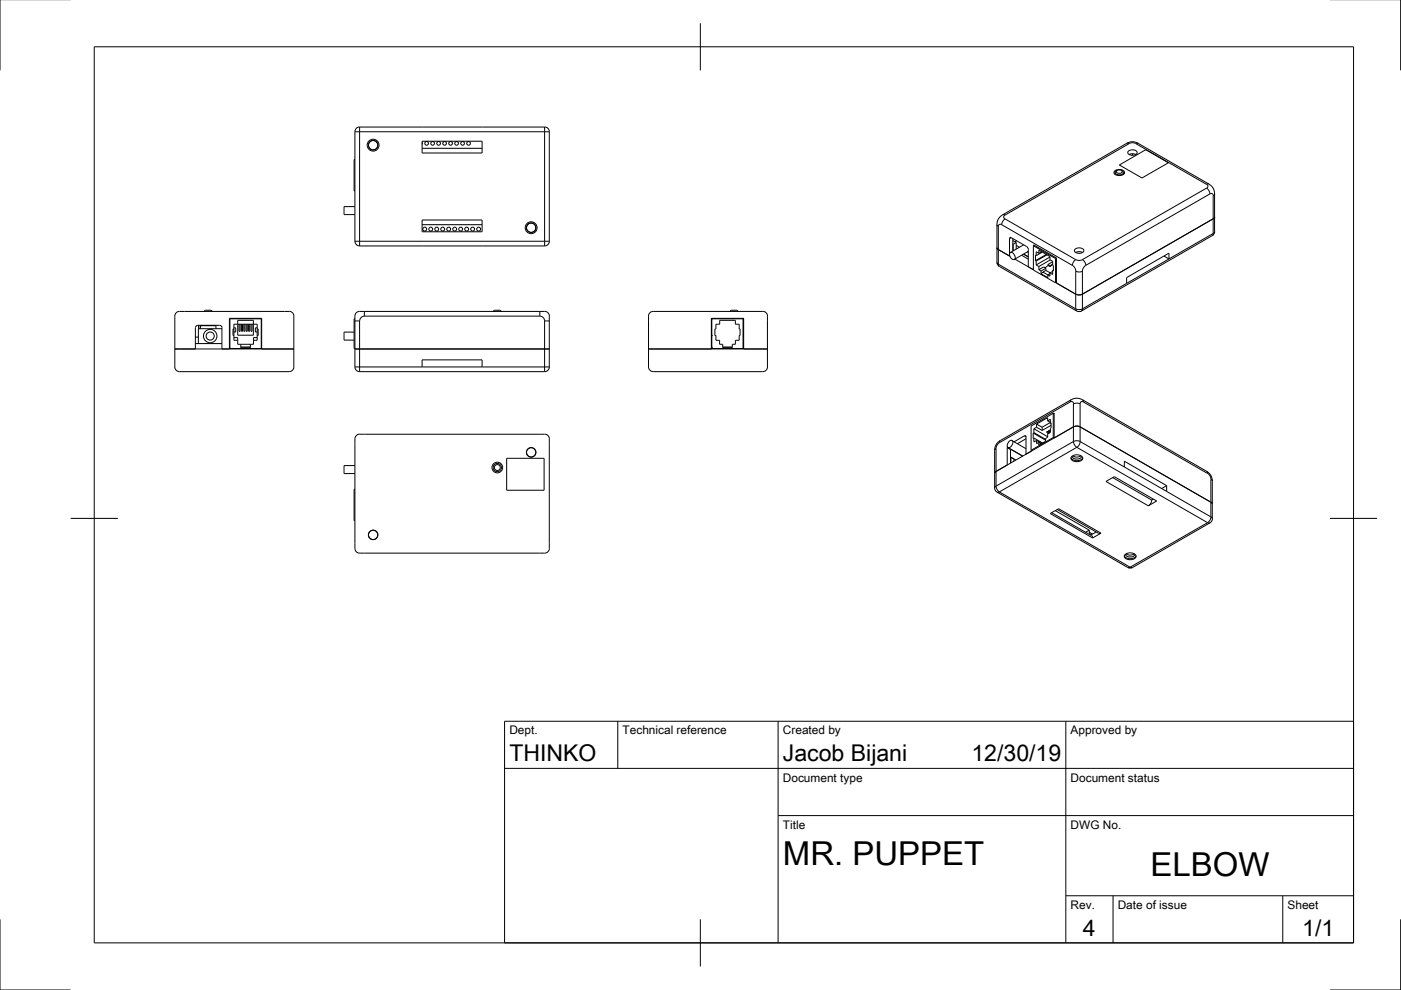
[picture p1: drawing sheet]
<svg xmlns="http://www.w3.org/2000/svg" width="297mm" height="210mm" viewBox="0 0 297 210" stroke-linecap="round" stroke-linejoin="round" font-family="sans-serif">
<!-- layer: Visible -->
<g fill="none" stroke="#000" stroke-width=".21">
<path d="M75.2 33.8h-.1v6.7h.1M76.2 26.9h39.3M76.3 26.9a1.01 1.01 0 0 0-1.1 1v23.2a1.01 1.01 0 0 0 1.1 1M89.5 32.4v-2.5h12.7v2.5M89.5 31.4h12.7M89.5 30.2v.4M115.5 26.9a1.01 1.01 0 0 1 1 1M116.5 27.9v23.3M236.3 36.3a1.42 1.42 0 0 1 2.1 .3 1.32 1.32 0 0 1-2.2 0zM236.4 36.6v.4M236.9 36.1l-.5 .5a1.03 1.03 0 0 0 1.8 0l-.5-.5M236.9 36.1a.68 .68 0 0 1 1 .4 .68 .68 0 0 1-.6 .3 .68 .68 0 0 1-.6-.5z"/>
<path d="M237.3 35l5.6-3.3 4.8 2.8-5.6 3.2zM238.2 36.6v.4M239.2 32.1a1.25 1.25 0 0 1 1.9 .2 1.16 1.16 0 0 1-2 0zM239.4 32.8a1.57 1.57 0 0 1 1.4 0M240.1 32.6v.3M75.2 43.8h-2.3v1.7h2.3M76.2 52.1h39.3M89.5 46.6v2.5h12.7v-2.5M89.5 47.6h12.7M116.5 51.1a1.01 1.01 0 0 1-1 1M211.4 52.5l.3 .4M211.7 52.9l2.4 1.4"/>
<path d="M211.7 52.9l2.3 1.4M214 50.6v3.2M214 54.1v.2M214.1 54.3h-.1M214.2 53.5a.99 .99 0 0 1 .9 1.5 .99 .99 0 0 1-.9-1.5zM214.4 50.4l3.3 1.9 .3 .6M214.4 50.4l-.2-.1-.1 .3M214.7 51l.8 .4M214.7 51.7l.1 .1M214.7 50.6v2.6M214.8 51.8v1.4M215.5 51.4v1.4"/>
<path d="M215.5 51.4l-.7 .4M215.5 52l.6 .4M215.5 51l-.3 .3M216.6 54.1l1.4 .8M217 53.9l1 .6M217 51.9l-2.8 1.6M217.8 53.4l.2 .1M218 52.9v3.7l1.1 .6-3.9-2.3M218 53.3l-2.9 1.7M219.3 52l-.2 .1 4.7 2.7M219.5 55.3h.2M219.7 54.2l-.2-.1v1.2"/>
<path d="M219.7 55.3v.9M219.7 56.2l.6 .3M220.3 53.7v-.7l2.3 1.4v.7l.6 .3 .1 2h-.1M220.3 53.7l-.6-.3v.8M220.3 56.5v.7M220.3 57.2l.4 .3M220.7 58.1l1.5 .8v-.6M220.7 57.5v.6M220.9 53.4l-.6 .3M221 53.5l-1.3 .7M221.1 57.7l1.1 .6M221.1 57.7l-.4 .4"/>
<path d="M221.7 56.9l-.4-.3-1 .6M221.7 56.9l-1 .6M221.7 56.9v.4M221.7 57.3l1 .5M221.7 57.3l-.6 .4M221.8 53.9l-2.3 1.4M222 54l-2.3 1.3M222.2 56.3l-.6 .5M222.2 56.1v.2M222.2 56.1l.5 .2M222.2 56.3l.5 .2M222.6 57.9v.7l-.4-.3"/>
<path d="M222.6 54.5l-2.9 1.7M222.6 58l-.4 .3M222.7 56.3v.2M222.7 55.1l-2.4 1.4M223.2 57.4v.8l-.6-.3M223.2 57.5l-.6 .4M223.2 55.5l-1 .6M223.2 56l-.5 .3M223.2 56.1l-.5 .4M223.3 57.3l-.1 .1M223.8 54.8v5.2M224 54.7l-4.9-2.8v5.3l4.7 2.8"/>
<path d="M224 54.7v5.3M224 54.7l-.2 .1M224 59.9l-.2 .1M227.9 52.9a1.25 1.25 0 0 1 1.9 .2 1.16 1.16 0 0 1-2 0zM228.1 53.5a1.57 1.57 0 0 1 1.4 0M238.9 58.9l8.9-5.2v1.2l-8.9 5.2zM246.8 54.3l1 .6M257.5 46l-.3 .4-27.7 16a1.57 1.57 0 0 1-1.4 0l-4.3-2.5M257.5 49.1l-.1 .5-.4 .4-27.9 16-.8-.1-16.4-9.4-.5-.6v-8.4l.2-1 .5-.6 26.8-15.5 .9-.3 1.3 .2 15.2 8.7 .6 .5 .4 .7 .2 .8v8.1M37.1 74h25.2M37.1 67v10.8a1.01 1.01 0 0 0 1 1h23.2M38.1 66h23.2"/>
<path d="M38.1 66a1.01 1.01 0 0 0-1 1M41.4 71.5h.7M41.4 72.8h5.7M41.4 69.5v4.5M41.4 69.5l.1-.3 .4-.2h4.9l.3 .5v4.5M42.1 69v.7M42.2 69v.7M42.5 69h3.3M42.5 69v.7M43.3 66l.2-.2h1.3l.2 .2M45.8 69v.7M47.1 69.7h-5v3.1"/>
<path d="M48.6 74v-6.5h6.9v6.5M48.6 71.2h.1M48.6 73.6h.1M48.7 73.9h6.7v-6.3h-6.7l.1 6.4M49 67.5v.1M49.6 69.5h.4v.9h-.4M49.6 69.7h-.2v1.4h.2M49.6 71.6h.8v1.4h3.3v-1.4h.8M50.2 73.9v.1M50.4 73.9v.1M50.4 72.2h-.8v-3.5h4.9v3.5h-.8M50.4 67.9h3.3v3.2h-3.3z"/>
<path d="M50.6 73.9v.1M50.7 68.7v1.5h.2v-1.5M51 73.9v.1M51.1 73v.7h2v-.7M51.1 73.6h2M51.2 68.7v1.5h.2v-1.5M51.2 73.9v.1M51.6 73.9v.1M51.7 68.7v1.5h.2v-1.5M51.9 73.9v.1M52.2 68.7v1.5h.2v-1.5M52.3 73.9v.1"/>
<path d="M52.5 73.9v.1M52.7 68.7v1.5h.2v-1.5M52.9 73.9v.1M53.1 73.9v.1M53.2 68.7v1.5h.2v-1.5M53.5 73.9v.1M53.8 73.9v.1M53.9 73.9v.1M54.5 69.5h-.4v.9h.4M54.5 69.7h.2v1.4h-.2M55.4 73.9v.1M55.4 71.5h.1"/>
<path d="M61.3 66a1.01 1.01 0 0 1 1 1M62.3 67v10.8M62.3 77.8a1.01 1.01 0 0 1-1 1M75.1 70.4h-2.2v1.7h2.2M75.2 74h41.3M75.2 67v10.8a1.01 1.01 0 0 0 1.1 1M75.2 67.6h-.1v6.3h.1M76.2 66h39.3M76.2 78.8h39.3M76.3 66a1.01 1.01 0 0 0-1.1 1M89.5 76.3h12.7v1.5h-12.7zM104.6 66l.2-.2h1.3l.2 .2"/>
<path d="M115.5 66a1.01 1.01 0 0 1 1 1M116.5 67v10.8M116.5 77.8a1.01 1.01 0 0 1-1 1M137.5 74h25.2M137.5 67v10.8a1.01 1.01 0 0 0 1 1h23.2a1.01 1.01 0 0 0 1-1v-10.8M138.5 66h23.2M138.5 66a1.01 1.01 0 0 0-1 1M150.8 73.6h.1M150.8 67.6h.1M150.8 71.2h.1M150.8 74v-6.5h6.9v6.5M152.6 67.9h3.3v.8h.8v1h.2v1.4h-.2v1.1h-.8v.8h-.6v.7h-2.1v-.7h-.6v-.8h-.8v-1.1h-.2v-1.4h.2v-1h.8z"/>
<path d="M153.2 73.6h2.1M154.7 66l.3-.2h1.3l.2 .2M157.6 67.6h-6.7v6.3h6.7M157.6 67.5v6.5M157.6 69.7h.1M157.6 69h.1M161.7 66a1.01 1.01 0 0 1 1 1M75.2 98.7h-2.3v1.7h2.3M76.2 92.1h39.3M76.3 92a1.3 1.3 0 0 0-1.1 1.6v21.9a1.64 1.64 0 0 0 .7 1.7l.4 .1M107.4 97.2h8v6.7h-8zM115.5 92a1.01 1.01 0 0 1 1 1.1"/>
<path d="M116.5 93.1v23.2M211.2 99.9l-.3 .5M213.6 94.9v3.7l-2.4 1.4M213.6 94.7v.2M213.7 94.9l3.2 1.8M213.9 93.6l.7-.2a.99 .99 0 0 1-.9 1.5 .86 .86 0 0 1 .2-1.3zM214.3 95.2l-.1 3M214.3 97l.7 .4v.4M214.3 97h-.1M214.3 97v1.1M214.6 93.4l3 1.7M215 93.7l2.4-1.3 .2 .2-.1 3.7 1.2-.6v-.2"/>
<path d="M216.7 96.6v.2M217.5 93l-1.8 1.1M218.6 95.5l.2 .1M219.1 91.8v1.2l.1-.1M219.1 91.8l2.6 1.5M219.2 91.7l-.1 .1M219.2 90.9v.8M219.2 92.9v.8l.6-.3M219.2 91.7l2.5 1.4M219.2 90.9l2.9 1.7M219.2 92.9l1.8 1M219.8 90.6l-.6 .3"/>
<path d="M219.8 89.9v.7M219.8 93.4v.7l.4-.3M219.8 90.6l1.2 .7M219.8 89.9l1.2 .7M219.8 93.4l1.1 .6M220.2 93.8l.5 .3M221 90.6v.7M222 91.5l.5 .3M222 91.5l-.1 .1 .3 .4M222 91.5l.4 .4M222.1 89.2v-.6l-2.3 1.3M222.1 89.2l.6-.3v.8"/>
<path d="M222.1 89.2l.6 .3M222.4 91.3l.3 .1M222.4 91.3l-.2 .1 .4 .4M222.4 91.3l.3 .3M222.7 91.4v.1M222.7 89.7l.1-.1-.1 2.1-.6 .3v.7l-.4 .3v.6l-1.5 .8v-.6M222.7 91.1v.2M222.7 89.6l-1.7 1M222.7 89.7l.1 .1M222.8 90.2l-1.8 1.1M223.3 87.6v5.2M223.3 87.6l-4.7 2.7v5.2"/>
<path d="M223.3 87.6l.2 .1M223.3 92.8l.2 .1M223.3 92.8l-4.7 2.7M223.4 87.6h.1v5.3M227.1 97.1a1.55 1.55 0 0 0 2.5 0M227.1 96.9a1.54 1.54 0 0 1 2.5 .3 1.45 1.45 0 0 1-2.5 0zM227.3 96.7a1.14 1.14 0 0 0 2 0M227.5 96.6l.8 .3 .9-.3M227.6 90.5l-16.4 9.5M227.6 90.5l-4.1 2.4M227.6 90.5a1.57 1.57 0 0 1 1.4 0M229 90.5l27.8 16 .2 .4"/>
<path d="M238.4 97.8l9 5.2v1.2l-9-5.2zM75.2 103.7h-.1v6.7h.1M76.2 117.3h39.3M116.5 116.3a1.01 1.01 0 0 1-1 1M211.4 104.3l-.4-.3-.1-.5v-8.2l.2-.8 .4-.6 .6-.5 15-8.6 1.4-.4 1 .4 26.8 15.4 .5 .6 .2 1.1v8.1M211.4 104.3l28 16.1 .7-.1 16.4-9.4M223 108.7l8.5 4.9 .2 .4M223.7 108.3l7.2 4.1M224.2 108l8.7 5.1M224.5 107.9l-1.8 1 8.9 5.2 1.8-1.1M230.9 112.8l.3 .5 .5-.1M230.9 112.4v.4"/>
<path d="M230.9 112.4l-.7 .5M232.4 112.8l-.8 .4M233.4 113l-.5 .1M234.5 102.1l1.8-1 8.9 5.1-1.7 1.1a1.57 1.57 0 0 0 .7-1.3M235.9 101.3l8.3 4.7M238.4 117.8a1.55 1.55 0 0 0 2.5 0M238.5 117.7a1.54 1.54 0 0 1 2.4 .2 1.45 1.45 0 0 1-2.5 0zM238.6 117.5a1.14 1.14 0 0 0 2 0M238.8 117.4l.8 .3 .9-.3M244.5 105.8l-.3 .2M247.4 103l-1.1 .6M257 110l-.1 .5-.4 .4"/>
<circle cx="79.1" cy="30.8" r="1.01"/>
<circle cx="79.1" cy="30.8" r="1.26"/>
<circle cx="90.5" cy="30.4" r=".39"/>
<circle cx="91.7" cy="30.4" r=".39"/>
<circle cx="93" cy="30.4" r=".39"/>
<circle cx="94.3" cy="30.4" r=".39"/>
<circle cx="95.5" cy="30.4" r=".39"/>
<circle cx="96.8" cy="30.4" r=".39"/>
<circle cx="98.1" cy="30.4" r=".39"/>
<circle cx="99.3" cy="30.4" r=".39"/>
<circle cx="90.1" cy="48.6" r=".41"/>
<circle cx="91.3" cy="48.6" r=".41"/>
<circle cx="92.6" cy="48.6" r=".41"/>
<circle cx="93.9" cy="48.6" r=".41"/>
<circle cx="95.1" cy="48.6" r=".41"/>
<circle cx="96.4" cy="48.6" r=".41"/>
<circle cx="97.7" cy="48.6" r=".41"/>
<circle cx="98.9" cy="48.6" r=".41"/>
<circle cx="100.2" cy="48.6" r=".41"/>
<circle cx="101.5" cy="48.6" r=".41"/>
<circle cx="112.6" cy="48.3" r="1.01"/>
<circle cx="112.6" cy="48.3" r=".98"/>
<circle cx="112.6" cy="48.3" r="1.26"/>
<circle cx="44.6" cy="71.3" r=".86"/>
<circle cx="44.6" cy="71.3" r="1.43"/>
<circle cx="105.4" cy="99.1" r="1.13"/>
<circle cx="105.4" cy="99.1" r=".62"/>
<circle cx="105.4" cy="99.1" r=".88"/>
<circle cx="112.6" cy="95.9" r="1.01"/>
<circle cx="112.6" cy="95.9" r=".98"/>
<circle cx="79.1" cy="113.4" r=".98"/>
</g>
<!-- layer: Visible Narrow -->
<g fill="none" stroke="#000" stroke-width=".21">
<path d="M75.2 27.9h1M76.2 26.9v1M76.2 27.9v23.3M76.2 27.9h39.3M89.5 32.4h12.7M115.5 26.9v1M115.5 27.9h1M115.5 27.9v23.3M238.9 30.4h.5M239.4 30.5l-26.3 15.1M240.8 30.5l15 8.6M241.3 30.4h-.5a1.57 1.57 0 0 0-1.4 0"/>
<path d="M255.8 39.9a1.57 1.57 0 0 1 .7 1.2M255.8 39.1l.3 .4-.3 .4-26.3 15.1a1.57 1.57 0 0 1-1.4 0l-15-8.6-.3-.4 .3-.4M256.3 39l-.5 .1M75.2 51.2h1M76.2 51.2v.9M76.2 51.2h39.3M89.5 46.6h12.7M115.5 51.2v.9M115.5 51.2h1M211.4 55.6l.3 .4M211.4 47.6l.3 .4 .2-.4h.5M211.7 56l.2 .5"/>
<path d="M211.7 56l16.4 9.5M211.7 48.1v7.9M212.4 47.6l15 8.7M212.6 45.5l.5 .1M213.1 46.4a1.57 1.57 0 0 0-.7 1.2M214.4 50.4l-.4 .2M227.4 56.3a1.57 1.57 0 0 1 .7 1.2M228.1 57.5v8M228.1 55a1.57 1.57 0 0 0-.7 1.3M228.1 57.5a1.57 1.57 0 0 0 1.4 0M229.5 57.5v8M229.5 55a1.57 1.57 0 0 1 .7 1.3"/>
<path d="M230.2 56.3a1.57 1.57 0 0 0-.7 1.2M256.5 41.1l-26.3 15.2M257.2 49.5l-9.4 5.4M257.2 41.5v8M257.2 49.5l-.2 .5M257.5 49.1l-.3 .4M257.5 41.1l-.3 .4-.2-.4h-.5M75.2 77.8h1M75.2 68h1v9.8M76.2 77.8v1M76.2 77.8h13.3M77.3 66v1"/>
<path d="M77.3 67h37.1M77.3 67a1.01 1.01 0 0 0-1 1M102.2 77.8h13.3M114.4 66v1M114.5 67a1.01 1.01 0 0 1 1 1M115.5 77.8v1M115.5 77.8h1M115.5 68h1M115.5 68v9.8M228.1 65.5l.2 .4M228.1 65.5a1.57 1.57 0 0 0 1.4 0M229.5 65.5l-.2 .4"/>
<path d="M238.9 60.1l-9.4 5.4M211.2 95.1l-.3 .4M212.1 93.4l-.2 .5a1.57 1.57 0 0 0-.7 1.2M213.6 94.9l.6 .4M214.2 96.9l1.2 .6M214.3 95.2l2.4 1.4M217.2 92.4l.3 .2M226.9 85.2h.5l.2 .4M227.1 84.8l-.2 .4-15 8.7M227.6 93.6l-16.4 9.5v-8M227.6 85.7v7.9M227.6 93.6a1.57 1.57 0 0 0 .7 1.2"/>
<path d="M227.6 93.6a1.56 1.56 0 0 1 1.4 0 1.57 1.57 0 0 1-.7 1.2M227.6 85.6a1.57 1.57 0 0 1 1.4 0M229.5 84.8l.2 .4M229.7 85.2l26.3 15.2-.2-.5M229.7 85.2h-.5l-.2 .4v8l9.4 5.4M210.9 103.5l.3-.4a1.56 1.56 0 0 0 .7 1.2h-.5M211.9 104.3l16.4-9.5 27.7 16-16.4 9.5zM224.5 107.9l8.9 5.1M230.9 112.8l.8 .4M234.5 102.1l9 5.1M256 100.4a1.57 1.57 0 0 1 .8 1.2M256.7 101.6v8l-9.3-5.4"/>
<path d="M256.8 101.6l.2 .4M257 110l-.2-.4a1.57 1.57 0 0 1-.8 1.2l.5 .1M239.1 120.3h1"/>
</g>
<!-- layer: Border -->
<path d="M0 -.1v15M297 -.1v15M20 9.9h267v190h-267zM148.5 4.9v10M15 109.9h10M282 109.9h10M0 194.9v15h15M148.5 194.9v10M297 194.9v15h-15" fill="none" stroke="#000" stroke-width=".21"/>
<!-- layer: TitleBlock -->
<path d="M107 152.9h180v47h-180zM131 152.9v10M165 152.9v47M226 152.9v47M107 162.9h180M165 172.9h122M226 189.9h61M236 189.9v10M272 189.9v10" fill="none" stroke="#000" stroke-width=".21"/>
<g font-size="7">
<text x="166" y="183.4">MR. PUPPET</text>
<text x="243.9" y="185.8">ELBOW</text>
</g>
<g font-size="4.9">
<text x="108" y="161.4">THINKO</text>
<text x="166" y="161.4">Jacob Bijani</text>
<text x="206" y="161.4">12/30/19</text>
<text x="229.6" y="198.5">4</text>
<text x="276.1" y="198.5">1/1</text>
</g>
<g font-size="2.5">
<text x="108" y="155.7">Dept.</text>
<text x="132" y="155.7">Technical reference</text>
<text x="166" y="155.7">Created by</text>
<text x="227" y="155.7">Approved by</text>
<text x="166" y="165.7">Document type</text>
<text x="227" y="165.7">Document status</text>
<text x="166" y="175.7">Title</text>
<text x="227" y="175.7">DWG No.</text>
<text x="227" y="192.7">Rev.</text>
<text x="237" y="192.7">Date of issue</text>
<text x="273" y="192.7">Sheet</text>
</g>
</svg>
